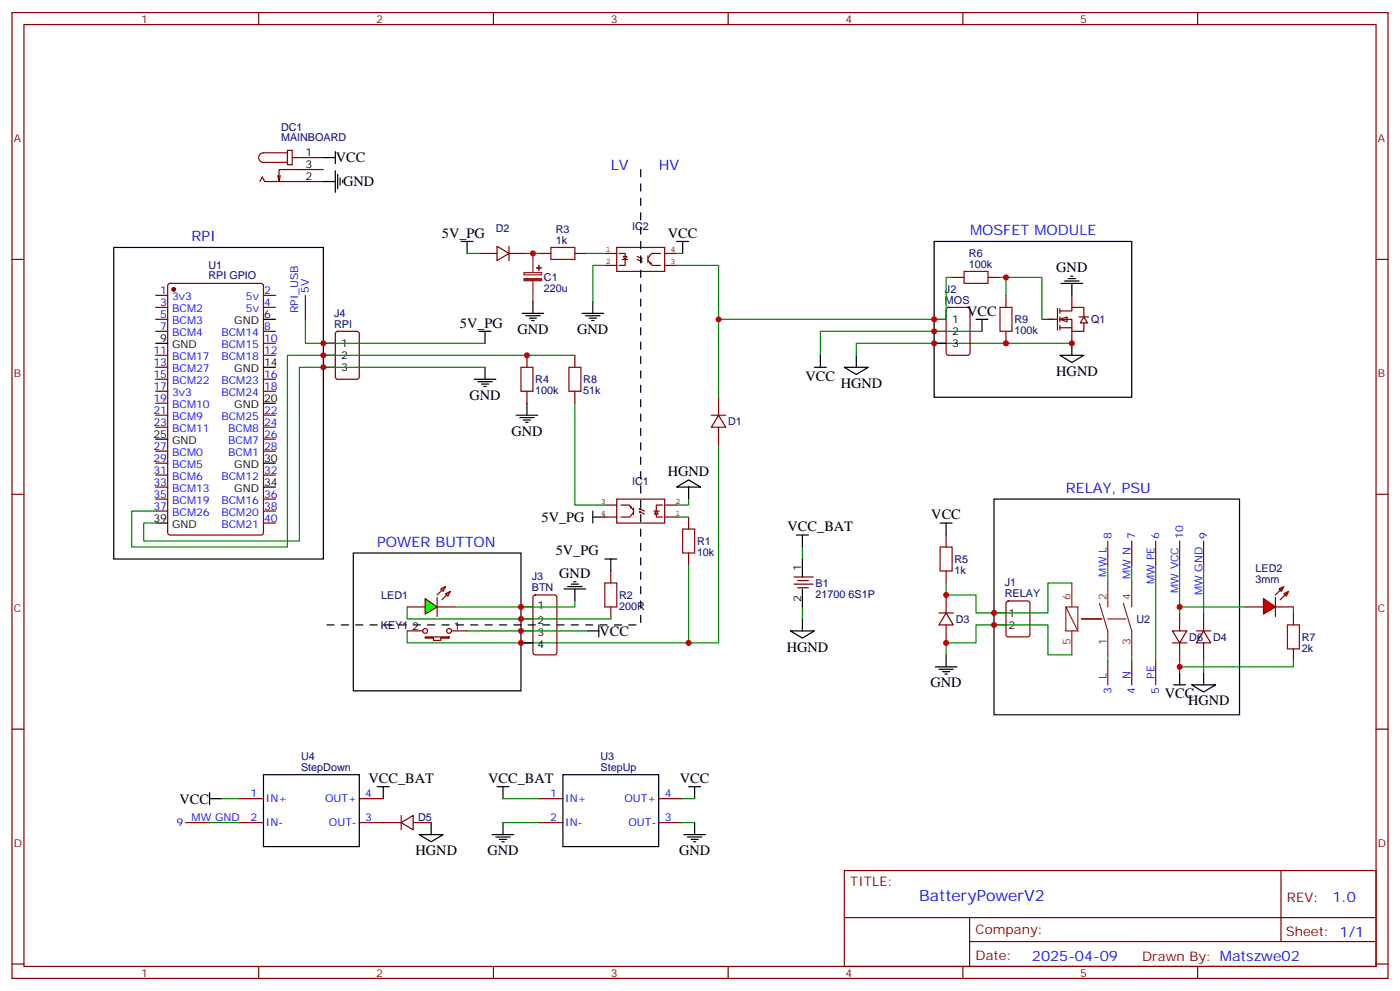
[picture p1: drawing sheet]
<svg xmlns="http://www.w3.org/2000/svg" width="412mm" height="292mm" viewBox="0 0 412 292" stroke-linecap="round" stroke-linejoin="round" font-family="sans-serif">
<g fill="none" stroke="#870000" stroke-width=".35">
<path d="M3.5 3.7h405.4v284.3h-405.4zM7.1 7.2h398.2v277.3h-398.2zM76.2 3.7v3.5M145.3 3.7v3.5M214.5 3.7v3.5M283.6 3.7v3.5M352.8 3.7v3.5M3.5 76.4h3.6M141.1 74.6h5.3M146.4 72.5l3.5 2.1-3.5 2.1zM149.9 74.6h5.3M149.9 72.5v4.2"/>
<path d="M405.3 76.4h3.6M45.9 87h3.5M45.9 90.5h3.5M45.9 94h3.5M45.9 97.5h3.5M49.6 83.6l.5-.2h26.8l.7 .5v72.9l-.5 .7h-27l-.7-.4v-73zM77.6 87h3.5M77.6 90.5h3.5M77.6 97.5h3.5M45.9 104.6h3.5M45.9 108.1h3.5M45.9 111.7h3.5"/>
<path d="M45.9 115.2h3.5M45.9 118.7h3.5M77.6 104.6h3.5M77.6 111.7h3.5M77.6 115.2h3.5M77.6 101.1h3.5M45.9 139.9h3.5M45.9 132.8h3.5M45.9 125.8h3.5M45.9 122.2h3.5M45.9 136.3h3.5M77.6 139.9h3.5"/>
<path d="M77.6 132.8h3.5M77.6 129.3h3.5M77.6 125.8h3.5M77.6 122.2h3.5M3.5 145.5h3.6M45.9 150.5h3.5M45.9 146.9h3.5M45.9 143.4h3.5M77.6 154h3.5M77.6 150.5h3.5M77.6 146.9h3.5M405.3 145.5h3.6"/>
<path d="M3.5 214.7h3.6M405.3 214.7h3.6M248.7 256.3h156.6v28.2h-156.6zM377.3 256.3v20.9M248.7 270.1h156.5M285.6 277.2h119.6M285.6 270.1v14.2M3.5 283.8h3.6M76.2 284.5v3.5M145.3 284.5v3.5M214.5 284.5v3.5M283.6 284.5v3.5"/>
<path d="M352.8 284.5v3.5M405.3 283.8h3.6"/>
</g>
<circle cx="51.2" cy="85.2" r=".53" fill="#870000" stroke="#870000" stroke-width=".35"/>
<g fill="none" stroke="#000" stroke-width=".35">
<path d="M77.6 94h3.5M153.8 92.3h6.4M154.9 93h4.2M155.9 93.7h2.1M156.6 94.4h.7M157 88.7v3.6M45.9 101.1h3.5M77.6 118.7h3.5M77.6 108.1h3.5M139.7 111.7h6.3M140.8 112.4h4.2M141.8 113.1h2.1"/>
<path d="M142.5 113.8h.7M142.9 108.1v3.6M45.9 129.3h3.5M77.6 136.3h3.5M45.9 154h3.5M77.6 143.4h3.5"/>
</g>
<path d="M157 74.6v5.7M154.3 80.3h5.2v.6h-5.2zM157 82.7v6" fill="none" stroke="#8c2424" stroke-width=".35"/>
<g fill="#8c2424" stroke="#8c2424" stroke-width=".35">
<path d="M154.3 82h5.2v.7h-5.2z"/>
<path d="M158 78.8l1.5 .1z"/>
<path d="M158.7 78.1v1.5z"/>
</g>
<path d="M155.2 74.6h1.8" fill="none" stroke="#008700" stroke-width=".35"/>
<path d="M125.2 176.2l3.6 2.5-3.6 2.1z" fill="#0f0" stroke="#870000" stroke-width=".35"/>
<path d="M128.8 175.9v5.6z" fill="#f00" stroke="#870000" stroke-width=".35"/>
<g fill="#870000" stroke="#870000" stroke-width=".35">
<path d="M128.8 175.2l1.4-1.5z"/>
<path d="M130.2 176.6l1.4-1.4z"/>
</g>
<g fill="#0f0" stroke="#870000" stroke-width=".35">
<path d="M129.8 173.4l1.4-.7-.7 1.4z"/>
<path d="M131.2 174.8l1.4-.7-.7 1.4z"/>
</g>
<g fill="none" stroke="#870000" stroke-width=".35">
<path d="M158.7 74.6h3.6M169.3 74.6h3.6M119.9 178.7h5.3M128.8 178.7h5.3M179.9 168.1v3.5M179.9 178.7v3.5M119.9 185.7h4.6M125.2 187.5h7.1v.4h-2.5v.7h-2.1v-.7h-2.5zM133 185.7h4.6"/>
<circle cx="125.2" cy="185.7" r=".71"/>
<circle cx="132.3" cy="185.7" r=".71"/>
</g>
<g fill="none" stroke="#000" stroke-width=".35">
<path d="M199.3 71.1h3.5M201.1 71.1v3.5M141.1 97.5h3.5M142.9 97.5v3.6M171.4 92.3h6.4M172.5 93h4.2M173.6 93.7h2.1M174.3 94.4h.7M174.6 88.7v3.6M166.2 173.4h6.3M167.2 172.7h4.2M168.3 172h2.1"/>
<path d="M169 171.3h.7M169.3 173.4v3.5M172.9 185.7h3.5M176.4 184v3.5"/>
</g>
<path d="M162.3 72.8h7v3.6h-7zM178.2 171.6h3.5v7.1h-3.5z" fill="none" stroke="#a10000" stroke-width=".35"/>
<g fill="none" stroke="#850000" stroke-width=".35">
<path d="M178.2 74.6h3.5M178.2 78.1h3.5M181.7 72.8h14.1v7.1h-14.1zM182.4 74.6h1.7v.9M183.3 76.4h1.6M183.6 75.5h1.1l-.6 .9zM184.1 76.4v1.7h-1.7M187.7 75.5l1.4 .7M187.7 76.4l1.4 .7-.2-.4M188.7 77.1h.4M188.7 76.2h.4M188.9 75.8l.2 .4"/>
<path d="M190.9 75.3v2M190.9 76.6l1.2 1.5h2.5M191.7 77.3v.3h-.3M194.6 74.6h-2.7l-1 1.4M195.8 74.6h3.5M195.8 78.1h3.5"/>
</g>
<path d="M157 74.6h1.7M172.9 74.6h5.3" fill="none" stroke="#008700" stroke-width=".35"/>
<g fill="#fff" stroke="#870000" stroke-width=".35">
<path d="M312.2 94l2.1-.7v1.4z"/>
<path d="M319.3 93.3l1 1.8h-2.1z"/>
</g>
<g fill="none" stroke="#870000" stroke-width=".35">
<path d="M76.6 53.4l.7-1.4 .7 1.4h17.2M82.5 51.7l-.3 1.7M84.7 44.3h1.4v4.2h-1.4zM84.7 45h-7.1a1.41 1.41 0 0 0-1.4 1.4 1.41 1.41 0 0 0 1.4 1.4h7.1M86.1 46.4h9.1M95.2 49.9h-13v3.5l-.4-1.7M99 97.7l.5-.2h5.6l.7 .5v12.9l-.4 .7-5.9 .1-.7-.5v-13zM278.9 90.7l.5-.2h5.6l.7 .4 .1 13-.5 .6-5.9 .1-.7-.5v-12.9zM306.9 94h4.6M311.5 90.8v6.4M312.2 91.5h3.5v-1h3.6v2.8M312.2 94h3.5v3.5h3.6v-2.4"/>
<path d="M312.2 96.5h3.5M312.2 90.8v1.5M312.2 93.3v1.4M312.2 95.8v1.4M315.7 87v3.5M315.7 97.5v3.6M317.9 93.3h2.8M155.2 104.6v3.5M155.2 115.2v3.5M211.7 116.9v5.3M209.5 122.2h4.3M211.7 122.2l2.1 3.6h-4.3z"/>
<path d="M211.7 125.8v5.3M202.8 152.2v3.6M278.7 157.5v3.5M326.3 159.3v7M333.4 159.3v7M340.4 159.3v7M347.5 159.3v7M354.5 159.3v7M157.2 175.4l.5-.2h5.6l.7 .4v16.5l-.4 .6-5.9 .1-.7-.5v-16.4zM202.8 162.8v3.5M233.9 169.9h5.6M233.9 172h5.6"/>
<path d="M234.9 170.9h3.2M234.9 173h3.2M278.7 168.1v3.5M278.7 175.2v5.2M296.6 177.1l.4-.2h5.7l.6 .4 .1 9.5-.5 .6-5.9 .1-.6-.5-.1-9.4zM276.6 180.4h4.2M278.7 180.4l2.1 3.6h-4.2zM278.7 184v5.3M326.3 194.6v7M333.4 194.6v7M340.4 194.6v7M352.4 185.7h4.3"/>
<path d="M354.5 185.7l2.2 3.6h-4.3zM354.5 180.4v5.3M354.5 189.3v5.3M158.7 235.1h7.1M194 235.1h7.1M158.7 242.2h7.1M194 242.2h7.1"/>
</g>
<path d="M153.5 108.1h3.5v7.1h-3.5zM201.1 155.8h3.5v7h-3.5zM276.9 161h3.6v7.1h-3.6z" fill="none" stroke="#a10000" stroke-width=".35"/>
<path d="M314 178.7h3.5v7h-3.5zM314 178.7l3.5 7M315.7 171.6v7.1M323.8 177.6l2.5 8.1v7.1M326.3 171.6v7.1M330.9 177.6l2.5 8.1v7.1M333.4 171.6v7.1M315.7 185.7v7.1M318.6 182.2h6zM326.3 182.2h5.3" fill="none" stroke="#8c2424" stroke-width=".35"/>
<g fill="none" stroke="#008700" stroke-width=".35">
<path d="M137.6 74.6h3.5M178.2 78.1h-3.6v10.6M199.3 78.1h12.4v15.9M199.3 74.6h1.8M289.3 97.5h-47.6v7.1M315.7 101.1h-63.5v3.5M199.3 152.2h3.5M202.8 146.9v1.8h-3.5M119.9 178.7v3.5h60M169.3 176.9v1.8h-35.2M202.8 166.3v23h-82.9v-3.6M236.4 161v3.6"/>
<path d="M236.4 178.7v3.5M278.7 171.6v3.6h8.8v5.2h21.2v-8.8h7M326.3 166.3v5.3M333.4 166.3v5.3M340.4 166.3v28.3M137.6 185.7h35.3M278.7 192.8v-3.5h8.8v-5.3h21.2v8.8h7M326.3 192.8v1.8M333.4 192.8v1.8"/>
</g>
<g fill="none" stroke="#000" stroke-width=".35">
<path d="M95.2 53.4h3.6M95.2 46.4h3.6M98.8 44.6v3.6M98.8 50.3v6.3M99.5 51.3v4.3M100.2 52.4v2.1M100.9 53.1v.7M33.5 72.8h61.7v91.8h-61.7zM135.8 71.1h3.5M137.6 71.1v3.5M275.2 71.1h58.2v45.8h-58.2zM275.2 94h3.5"/>
<path d="M275.2 97.5h3.5M287.5 94h3.5M289.3 94v3.5M312.6 83.4h6.3M313.6 82.7h4.3M314.7 82h2.1M315.4 81.3h.7M315.7 83.4v3.6M95.2 108.1h3.6M95.2 101.1h3.6M95.2 104.6h3.6M155.2 118.7v3.5"/>
<path d="M239.9 108.1h3.5M241.7 104.6v3.5M248.7 108.1h7.1l-3.6 2.1zM252.2 104.6v3.5M275.2 101.1h3.5M312.2 104.6h7.1l-3.6 2.1zM315.7 101.1v3.5M152 122.2h6.4M153.1 122.9h4.2M154.2 123.6h2.1M154.9 124.4h.7M174.6 152.2h3.6"/>
<path d="M174.6 150.5v3.5M199.3 143.4l3.5-2.1 3.6 2.1zM202.8 143.4v3.5M234.6 157.5h3.5M236.4 157.5v3.5M276.9 154h3.6M278.7 154v3.5M292.8 146.9h72.3v63.5h-72.3zM104.1 162.8h49.4v40.6h-49.4zM153.5 178.7h3.5M178.2 164.6h3.5M179.9 164.6v3.5"/>
<path d="M236.4 164.6v5.3M236.4 173.4v5.3M153.5 182.2h3.5M153.5 185.7h3.5M153.5 189.3h3.5M232.8 185.7h7.1l-3.5 2.2zM236.4 182.2v3.5M275.5 196.3h6.4M276.6 197h4.2M277.6 197.7h2.2M278.3 198.4h.7M278.7 192.8v3.5"/>
<path d="M292.8 180.4h3.5M292.8 184h3.5M347.5 198.1v3.5M354.5 198.1v3.5M345.7 201.6h3.5M351 201.6h7.1l-3.6 2.1zM146.4 231.6h3.5M148.2 231.6v3.5M165.8 228.1h28.2v21.1h-28.2zM202.8 231.6h3.6M204.6 231.6v3.5M145 245.7h6.3"/>
<path d="M146 246.4h4.3M147.1 247.1h2.1M147.8 247.8h.7M148.2 242.2v3.5M201.4 245.7h6.4M202.5 246.4h4.2M203.6 247.1h2.1M204.3 247.8h.7M204.6 242.2v3.5"/>
</g>
<g fill="none" stroke="#850000" stroke-width=".35">
<path d="M178.2 152.2h3.5M178.2 148.7h3.5M181.7 146.9h14.1v7.1h-14.1zM182.9 148.7h2.5l1.2 1.6M186.1 149.2h-.4v.4M186.6 149.6v1.9M186.6 150.8l-1 1.4h-2.7M188.4 150.6l1.4 .7M188.4 149.8h.3M188.4 150.6h.3M188.4 150.6l.2 .4M188.6 150.1l-.2-.3 1.4 .7"/>
<path d="M192.6 150.5h1.6M193.3 151.3v.9h1.8M193.3 150.5l.6 .8h-1.1zM195.1 148.7h-1.8v1.8M195.8 152.2h3.5M195.8 148.7h3.5"/>
</g>
<path d="M188.7 49.9v134.1h-93.5" fill="none" stroke="#000" stroke-width=".35" stroke-dasharray="2.1 2.1"/>
<g fill="#f00" stroke="#870000" stroke-width=".35">
<path d="M372.2 176.2l3.5 2.5-3.5 2.1z"/>
<path d="M375.7 175.9v5.6z"/>
</g>
<g fill="#870000" stroke="#870000" stroke-width=".35">
<path d="M375.7 175.2l1.4-1.5z"/>
<path d="M377.1 176.6l1.4-1.4z"/>
</g>
<g fill="#f00" stroke="#870000" stroke-width=".35">
<path d="M376.8 173.4l1.4-.7-.7 1.4z"/>
<path d="M378.2 174.8l1.4-.7-.7 1.4z"/>
</g>
<g fill="none" stroke="#870000" stroke-width=".35">
<path d="M90 87v7M280.5 81.7h3.5M291 81.7h3.6M296.3 87v3.5M296.3 97.5v3.6M169.3 104.6v3.5M169.3 115.2v3.5M366.9 178.7h5.3M375.7 178.7h5.3M345.4 185.7h4.2l-2.1 3.6zM345.4 189.3h4.2M347.5 180.4v5.3"/>
<path d="M347.5 189.3v5.3M381 180.4v3.6M381 191v3.6M70.6 235.1h7M105.8 235.1h7.1M54.7 242.2h7M70.6 242.2h7M105.8 242.2h12.4M118.2 242.2l3.5-2.1v4.2zM118.2 240.1v4.2M121.7 242.2h5.3"/>
</g>
<path d="M284 79.9h7v3.5h-7zM294.6 90.5h3.5v7h-3.5zM167.6 108.1h3.5v7.1h-3.5zM379.2 184h3.6v7h-3.6z" fill="none" stroke="#a10000" stroke-width=".35"/>
<g fill="none" stroke="#008700" stroke-width=".35">
<path d="M90 94v7.1h52.9M280.5 81.7h-1.8v12.3h-67v22.9M294.6 81.7h12.3v12.3M296.3 81.7v5.3M142.9 108.1h-54.7v51.2h-45.9v-5.3h3.6M169.3 118.7v30h8.9M169.3 104.6h-84.6v56.4h-45.9v-10.5h7.1M211.7 131.1v58.2h-8.9M347.5 166.3v14.1M347.5 178.7h19.4M354.5 166.3v14.1M381 178.7v1.7"/>
<path d="M347.5 194.6v3.5M354.5 194.6v3.5M381 194.6v1.7h-33.5M65.3 235.1h5.3M148.2 235.1h10.5M201.1 235.1h3.5M61.7 242.2h8.9M148.2 242.2h10.5M201.1 242.2h3.5"/>
</g>
<path d="M61.7 235.1h3.6M61.7 233.4v3.5M77.6 228.1h28.2v21.1h-28.2zM111.1 231.6h3.6M112.9 231.6v3.5M123.5 245.7h7l-3.5 2.1zM127 242.2v3.5" fill="none" stroke="#000" stroke-width=".35"/>
<g fill="#c00">
<circle cx="157" cy="74.6" r=".88"/>
<circle cx="278.7" cy="189.3" r=".88"/>
<circle cx="153.5" cy="182.2" r=".88"/>
<circle cx="153.5" cy="178.7" r=".88"/>
<circle cx="278.7" cy="175.2" r=".88"/>
<circle cx="292.8" cy="184" r=".88"/>
<circle cx="292.8" cy="180.4" r=".88"/>
<circle cx="315.7" cy="101.1" r=".88"/>
<circle cx="153.5" cy="185.7" r=".88"/>
<circle cx="275.2" cy="101.1" r=".88"/>
<circle cx="275.2" cy="97.5" r=".88"/>
<circle cx="153.5" cy="189.3" r=".88"/>
<circle cx="202.8" cy="189.3" r=".88"/>
<circle cx="95.3" cy="108.1" r=".88"/>
<circle cx="95.3" cy="104.6" r=".88"/>
<circle cx="155.2" cy="104.6" r=".88"/>
<circle cx="95.3" cy="101.1" r=".88"/>
<circle cx="347.5" cy="178.7" r=".88"/>
<circle cx="347.5" cy="196.3" r=".88"/>
<circle cx="296.3" cy="101.1" r=".88"/>
<circle cx="211.7" cy="94" r=".88"/>
<circle cx="275.2" cy="94" r=".88"/>
<circle cx="296.3" cy="81.7" r=".88"/>
</g>
<text font-size="4.6" fill="#00f" x="270.8" y="265.3">BatteryPowerV2</text>
<g font-size="4.2">
<text x="99" y="47.8">VCC</text>
<text x="101.1" y="54.9">GND</text>
<text x="130.2" y="70">5V_PG</text>
<text x="196.7" y="70">VCC</text>
<text x="311.1" y="80.2">GND</text>
<text x="284.9" y="92.9">VCC</text>
<text x="135.5" y="96.5">5V_PG</text>
<text x="152.4" y="98.4">GND</text>
<text x="170" y="98.3">GND</text>
<text x="237.3" y="112.1">VCC</text>
<text x="311.1" y="110.7">HGND</text>
<text x="138.3" y="117.7">GND</text>
<text x="247.6" y="114.2">HGND</text>
<text x="150.6" y="128.3">GND</text>
<text x="196.7" y="140.2">HGND</text>
<text x="159.5" y="153.6">5V_PG</text>
<text x="274.3" y="152.9">VCC</text>
<text x="232" y="156.4">VCC_BAT</text>
<text x="163.7" y="163.5">5V_PG</text>
<text x="164.7" y="170.2">GND</text>
<text x="176.6" y="187.2">VCC</text>
<text x="231.8" y="191.8">HGND</text>
<text x="274.1" y="202.3">GND</text>
<text x="343.1" y="205.6">VCC</text>
<text x="350" y="207.7">HGND</text>
<text x="108.5" y="230.5">VCC_BAT</text>
<text x="143.8" y="230.5">VCC_BAT</text>
<text x="200.3" y="230.5">VCC</text>
<text x="52.9" y="236.6">VCC</text>
<text x="122.4" y="251.8">HGND</text>
<text x="143.6" y="251.7">GND</text>
<text x="200" y="251.7">GND</text>
</g>
<g font-size="4.2" fill="#00f">
<text x="179.9" y="49.9">LV</text>
<text x="194" y="49.9">HV</text>
<text x="56.4" y="71.1">RPI</text>
<text x="285.8" y="69.3">MOSFET MODULE</text>
<text x="314" y="145.2">RELAY, PSU</text>
<text x="111.1" y="161">POWER BUTTON</text>
<text x="392.5" y="265.6">1.0</text>
<text x="304" y="282.9">2025-04-09</text>
</g>
<g font-size="3.9" fill="#800">
<text x="250.5" y="260.9">TITLE:</text>
<text x="379.1" y="265.6">REV:</text>
<text x="287.4" y="275.1">Company:</text>
<text x="378.7" y="275.7">Sheet: 1/1</text>
<text x="287.4" y="282.8">Date:</text>
<text x="336.4" y="282.8">Drawn By: Matszwe02</text>
</g>
<g font-size="3.2" fill="#800">
<text x="41.6" y="6.7">1</text>
<text x="110.8" y="6.7">2</text>
<text x="179.9" y="6.7">3</text>
<text x="249.1" y="6.7">4</text>
<text x="318.2" y="6.7">5</text>
<text x="4.1" y="41.8">A</text>
<text x="405.9" y="41.8">A</text>
<text x="4.1" y="110.9">B</text>
<text x="405.9" y="110.9">B</text>
<text x="4.1" y="180.1">C</text>
<text x="405.9" y="180.1">C</text>
<text x="4.1" y="249.2">D</text>
<text x="405.9" y="249.2">D</text>
<text x="41.6" y="287.5">1</text>
<text x="110.8" y="287.5">2</text>
<text x="179.9" y="287.5">3</text>
<text x="249.1" y="287.5">4</text>
<text x="318.2" y="287.5">5</text>
</g>
<g font-size="3.2" fill="#000080">
<text x="82.8" y="41.6">MAINBOARD</text>
<text x="82.8" y="38.5">DC1</text>
<text x="146.1" y="68.2">D2</text>
<text x="163.7" y="71.8">1k</text>
<text x="163.7" y="68.7">R3</text>
<text x="186.2" y="67.7">IC2</text>
<text x="285.4" y="75.7">R6</text>
<text x="61.4" y="82.3">RPI GPIO</text>
<text x="61.4" y="79">U1</text>
<text x="160.2" y="82.8">C1</text>
<text x="285.4" y="78.8">100k</text>
<text x="160.2" y="86">220u</text>
<text x="278.4" y="89.4">MOS</text>
<text x="278.4" y="86.2">J2</text>
<text x="98.4" y="93.4">J4</text>
<text x="298.8" y="95.2">R9</text>
<text x="321.4" y="95.2">Q1</text>
<text x="98.4" y="96.5">RPI</text>
<text x="298.8" y="98.3">100k</text>
<text x="157.7" y="112.8">R4</text>
<text x="171.8" y="112.8">R8</text>
<text x="157.7" y="116">100k</text>
<text x="171.8" y="116">51k</text>
<text x="214.5" y="125.2">D1</text>
<text x="186.2" y="142.7">IC1</text>
<text x="205.3" y="160.4">R1</text>
<text x="205.3" y="163.6">10k</text>
<text x="281.2" y="165.7">R5</text>
<text x="156.7" y="170.9">J3</text>
<text x="240.2" y="172.8">B1</text>
<text x="281.2" y="168.9">1k</text>
<text x="296" y="172.6">J1</text>
<text x="369.8" y="171.6">3mm</text>
<text x="369.8" y="168.4">LED2</text>
<text x="112.3" y="176.3">LED1</text>
<text x="156.7" y="174.1">BTN</text>
<text x="182.4" y="179.5">200R</text>
<text x="182.4" y="176.3">R2</text>
<text x="240.2" y="175.9">21700 6S1P</text>
<text x="296" y="175.9">RELAY</text>
<text x="112.2" y="185.1">KEY1</text>
<text x="281.5" y="183.4">D3</text>
<text x="334.8" y="183.4">U2</text>
<text x="350.3" y="188.6">D6</text>
<text x="357.4" y="188.6">D4</text>
<text x="383.5" y="191.8">2k</text>
<text x="383.5" y="188.6">R7</text>
<text x="88.7" y="227">StepDown</text>
<text x="88.7" y="223.8">U4</text>
<text x="176.9" y="227">StepUp</text>
<text x="176.9" y="223.8">U3</text>
<text x="123.1" y="241.6">D5</text>
</g>
<g font-size="3.2">
<text x="90" y="46">1</text>
<text x="90" y="49.6">3</text>
<text x="90" y="53.1">2</text>
<text x="69" y="95.4">GND</text>
<text x="77.8" y="93.7">6</text>
<text x="280.5" y="95.1">1</text>
<text x="47.2" y="100.7">9</text>
<text x="280.5" y="98.6">2</text>
<text x="50.7" y="102.5">GND</text>
<text x="77.8" y="107.8">14</text>
<text x="100.5" y="102.1">1</text>
<text x="100.5" y="105.7">2</text>
<text x="280.5" y="102.1">3</text>
<text x="69" y="109.5">GND</text>
<text x="100.5" y="109.2">3</text>
<text x="77.8" y="118.4">20</text>
<text x="69" y="120.1">GND</text>
<text x="45.2" y="128.9">25</text>
<text x="50.7" y="130.7">GND</text>
<text x="69" y="137.8">GND</text>
<text x="77.8" y="136">30</text>
<text x="77.8" y="143.1">34</text>
<text x="69" y="144.8">GND</text>
<text x="45.2" y="153.6">39</text>
<text x="50.7" y="155.4">GND</text>
<text x="236" y="168.1" transform="rotate(-90 236 168.1)">1</text>
<text x="158.3" y="179.4">1</text>
<text x="236" y="177.2" transform="rotate(-90 236 177.2)">2</text>
<text x="121.5" y="185.4">2</text>
<text x="133.7" y="185.4">1</text>
<text x="158.3" y="183.6">2</text>
<text x="297" y="181.5">1</text>
<text x="297" y="185">2</text>
<text x="158.3" y="187.1">3</text>
<text x="158.3" y="190.7">4</text>
</g>
<g font-size="3.2" fill="#00f">
<text x="47.2" y="86.6">1</text>
<text x="50.7" y="88.4">3v3</text>
<text x="72.4" y="88.4">5v</text>
<text x="77.8" y="86.6">2</text>
<text x="91" y="86.3" transform="rotate(-90 91 86.3)">5V</text>
<text x="47.2" y="90.1">3</text>
<text x="47.2" y="93.7">5</text>
<text x="50.7" y="91.9">BCM2</text>
<text x="50.7" y="95.4">BCM3</text>
<text x="72.4" y="91.9">5v</text>
<text x="77.8" y="90.1">4</text>
<text x="87.8" y="92.3" transform="rotate(-90 87.8 92.3)">RPI_USB</text>
<text x="47.2" y="97.2">7</text>
<text x="50.7" y="99">BCM4</text>
<text x="65.2" y="99">BCM14</text>
<text x="77.8" y="100.7">10</text>
<text x="77.8" y="97.2">8</text>
<text x="45.2" y="104.2">11</text>
<text x="45.2" y="107.8">13</text>
<text x="50.7" y="106">BCM17</text>
<text x="65.2" y="106">BCM18</text>
<text x="65.2" y="102.5">BCM15</text>
<text x="77.8" y="104.2">12</text>
<text x="45.2" y="111.3">15</text>
<text x="50.7" y="109.5">BCM27</text>
<text x="50.7" y="113.1">BCM22</text>
<text x="65.2" y="113.1">BCM23</text>
<text x="77.8" y="111.3">16</text>
<text x="45.2" y="114.8">17</text>
<text x="45.2" y="118.4">19</text>
<text x="50.7" y="116.6">3v3</text>
<text x="65.2" y="116.6">BCM24</text>
<text x="77.8" y="114.8">18</text>
<text x="45.2" y="121.9">21</text>
<text x="45.2" y="125.4">23</text>
<text x="50.7" y="120.1">BCM10</text>
<text x="50.7" y="123.6">BCM9</text>
<text x="65.2" y="123.6">BCM25</text>
<text x="77.8" y="125.4">24</text>
<text x="77.8" y="121.9">22</text>
<text x="50.7" y="127.2">BCM11</text>
<text x="67.2" y="130.7">BCM7</text>
<text x="67.2" y="127.2">BCM8</text>
<text x="77.8" y="128.9">26</text>
<text x="45.2" y="132.5">27</text>
<text x="45.2" y="136">29</text>
<text x="50.7" y="134.2">BCM0</text>
<text x="50.7" y="137.8">BCM5</text>
<text x="67.2" y="134.2">BCM1</text>
<text x="77.8" y="132.5">28</text>
<text x="45.2" y="139.5">31</text>
<text x="45.2" y="143.1">33</text>
<text x="50.7" y="141.3">BCM6</text>
<text x="65.2" y="141.3">BCM12</text>
<text x="77.8" y="139.5">32</text>
<text x="45.2" y="146.6">35</text>
<text x="50.7" y="144.8">BCM13</text>
<text x="50.7" y="148.3">BCM19</text>
<text x="65.2" y="148.3">BCM16</text>
<text x="77.8" y="146.6">36</text>
<text x="45.2" y="150.1">37</text>
<text x="50.7" y="151.9">BCM26</text>
<text x="65.2" y="155.4">BCM21</text>
<text x="65.2" y="151.9">BCM20</text>
<text x="77.8" y="153.6">40</text>
<text x="77.8" y="150.1">38</text>
<text x="327.4" y="158.6" transform="rotate(-90 327.4 158.6)">8</text>
<text x="334.4" y="158.6" transform="rotate(-90 334.4 158.6)">7</text>
<text x="341.5" y="158.6" transform="rotate(-90 341.5 158.6)">6</text>
<text x="348.5" y="158.6" transform="rotate(-90 348.5 158.6)">10</text>
<text x="355.6" y="158.6" transform="rotate(-90 355.6 158.6)">9</text>
<text x="326" y="169.7" transform="rotate(-90 326 169.7)">MW L</text>
<text x="333" y="170.3" transform="rotate(-90 333 170.3)">MW N</text>
<text x="340.1" y="171.9" transform="rotate(-90 340.1 171.9)">MW PE</text>
<text x="347.1" y="174.6" transform="rotate(-90 347.1 174.6)">MW VCC</text>
<text x="354.2" y="175.2" transform="rotate(-90 354.2 175.2)">MW GND</text>
<text x="326" y="199.8" transform="rotate(-90 326 199.8)">L</text>
<text x="333" y="199.8" transform="rotate(-90 333 199.8)">N</text>
<text x="340.1" y="199.8" transform="rotate(-90 340.1 199.8)">PE</text>
<text x="327.4" y="204.3" transform="rotate(-90 327.4 204.3)">3</text>
<text x="334.4" y="204.3" transform="rotate(-90 334.4 204.3)">4</text>
<text x="341.5" y="204.3" transform="rotate(-90 341.5 204.3)">5</text>
<text x="73.8" y="234.8">1</text>
<text x="78.3" y="236.2">IN+</text>
<text x="95.8" y="236.2">OUT+</text>
<text x="107.6" y="234.8">4</text>
<text x="162" y="234.8">1</text>
<text x="166.5" y="236.2">IN+</text>
<text x="183.9" y="236.2">OUT+</text>
<text x="195.8" y="234.8">4</text>
<text x="52" y="243.2">9</text>
<text x="56.4" y="241.8">MW GND</text>
<text x="73.8" y="241.8">2</text>
<text x="78.3" y="243.2">IN-</text>
<text x="96.9" y="243.2">OUT-</text>
<text x="107.6" y="241.8">3</text>
<text x="162" y="241.8">2</text>
<text x="166.5" y="243.2">IN-</text>
<text x="185.1" y="243.2">OUT-</text>
<text x="195.8" y="241.8">3</text>
</g>
<g font-size="3.2" fill="#8d2323">
<text x="315.4" y="176.6" transform="rotate(-90 315.4 176.6)">6</text>
<text x="326" y="176.6" transform="rotate(-90 326 176.6)">2</text>
<text x="333" y="176.6" transform="rotate(-90 333 176.6)">4</text>
<text x="315.4" y="189.9" transform="rotate(-90 315.4 189.9)">5</text>
<text x="326" y="189.9" transform="rotate(-90 326 189.9)">1</text>
<text x="333" y="189.9" transform="rotate(-90 333 189.9)">3</text>
</g>
<g font-size="2.5" fill="#840000">
<text x="178.5" y="74.3">1</text>
<text x="178.5" y="77.8">2</text>
<text x="197.5" y="77.8">3</text>
<text x="197.5" y="74.3">4</text>
<text x="177" y="148.3">3</text>
<text x="199" y="148.3">2</text>
<text x="177" y="151.9">4</text>
<text x="199" y="151.9">1</text>
</g>
</svg>
